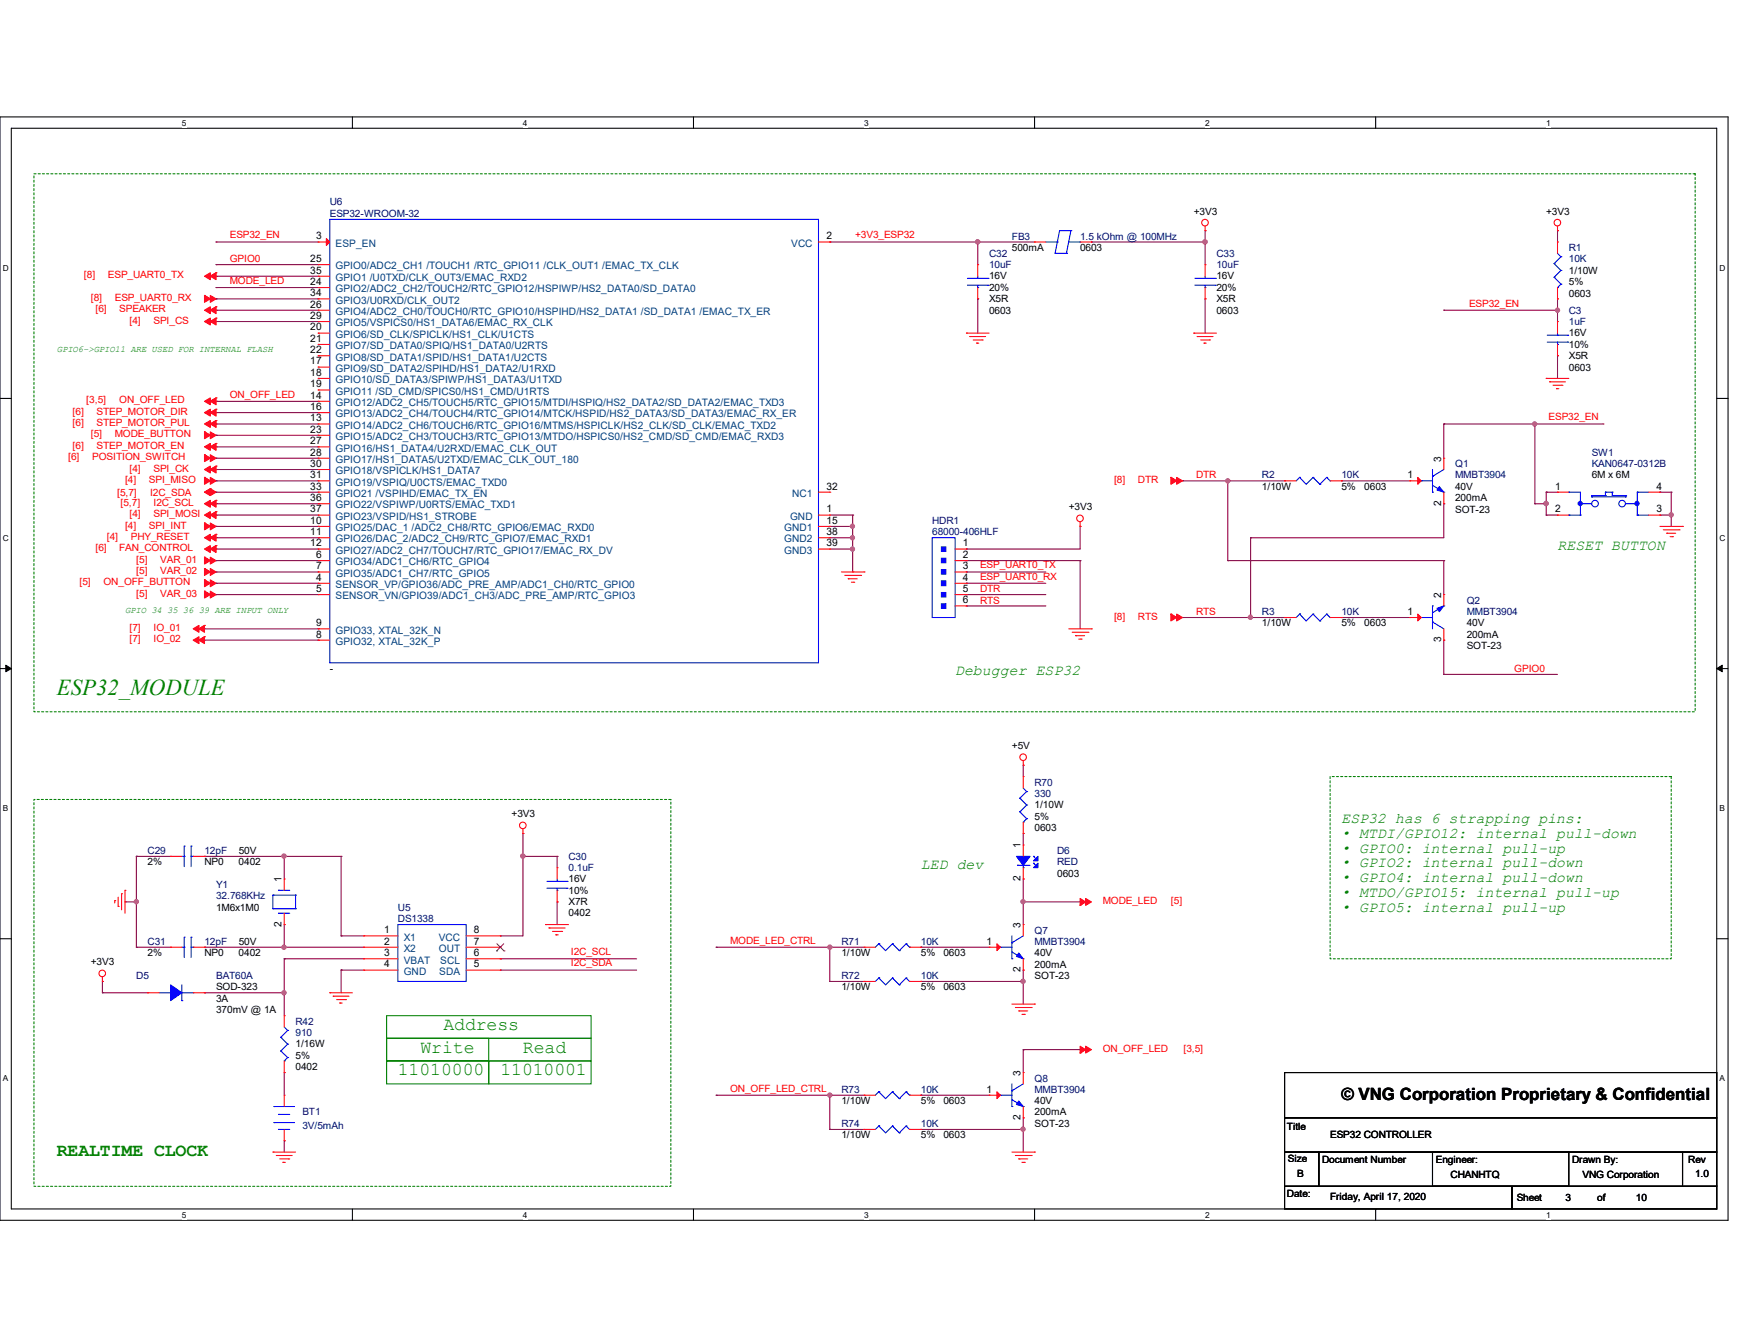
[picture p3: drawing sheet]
<svg xmlns="http://www.w3.org/2000/svg" width="279mm" height="216mm" viewBox="0 0 279 216" stroke-linecap="round" stroke-linejoin="round" font-family="sans-serif">
<path d="M0 18.8h278v177.4h-278zM1.8 20.6h274.3v173.8h-274.3z" fill="none" stroke="#000" stroke-width=".17"/>
<g fill="#fff">
<path d="M29.3 19h.7v1.5h-.7z"/>
<path d="M29.3 194.6h.7v1.4h-.7z"/>
</g>
<path d="M56.7 18.8v1.8M56.7 194.4v1.8" fill="none" stroke="#000" stroke-width=".17"/>
<g fill="#fff">
<path d="M84.1 19h.7v1.5h-.7z"/>
<path d="M84.1 194.6h.7v1.4h-.7z"/>
</g>
<path d="M111.5 18.8v1.8M111.5 194.4v1.8" fill="none" stroke="#000" stroke-width=".17"/>
<g fill="#fff">
<path d="M139 19h.7v1.5h-.7z"/>
<path d="M139 194.6h.7v1.4h-.7z"/>
</g>
<path d="M166.4 18.8v1.8M166.4 194.4v1.8" fill="none" stroke="#000" stroke-width=".17"/>
<g fill="#fff">
<path d="M193.8 19h.8v1.5h-.8z"/>
<path d="M193.8 194.6h.8v1.4h-.8z"/>
</g>
<path d="M221.3 18.8v1.8M221.3 194.4v1.8" fill="none" stroke="#000" stroke-width=".17"/>
<g fill="#fff">
<path d="M248.7 19h.7v1.5h-.7z"/>
<path d="M248.7 194.6h.7v1.4h-.7z"/>
<path d="M.5 42.3h.9v1.5h-.9z"/>
<path d="M276.6 42.3h.9v1.5h-.9z"/>
<path d="M.5 85.8h.9v1.4h-.9z"/>
<path d="M276.6 85.8h.9v1.4h-.9z"/>
</g>
<path d="M0 64.1h1.8M276.1 64.1h1.9" fill="none" stroke="#000" stroke-width=".17"/>
<g fill="#fff">
<path d="M.5 129.2h.8v1.5h-.8z"/>
<path d="M276.6 129.2h.9v1.5h-.9z"/>
</g>
<path d="M0 107.5h1.8M276.1 107.5h1.9" fill="none" stroke="#000" stroke-width=".17"/>
<path d="M.9 106.9l.9 .6-.9 .5zM276.1 107.5l.9-.6v1.1z" fill="#000" stroke="#000" stroke-width=".16"/>
<g fill="#fff">
<path d="M.5 172.6h.8v1.5h-.8z"/>
<path d="M276.6 172.6h.9v1.5h-.9z"/>
</g>
<path d="M0 150.9h1.8M276.1 150.9h1.9M206.6 179.7h69.5v5.5h-69.5zM206.6 172.4h69.5v7.3h-69.5zM206.6 185.2h5.5v5.5h-5.5zM206.6 190.7h36.6v3.7h-36.6zM212.1 185.2h58.5v5.5h-58.5zM230.4 185.2h21.9v5.5h-21.9zM243.2 190.7h32.9v3.7h-32.9zM270.6 185.2h5.5v5.5h-5.5z" fill="none" stroke="#000" stroke-width=".17"/>
<path d="M5.5 27.9h267.2v86.5h-267.2zM5.5 128.5h102.4v62.2h-102.4zM214 124.8h54.8v29.3h-54.8z" fill="none" stroke="#008000" stroke-width=".17" stroke-dasharray=".3 .3"/>
<path d="M62.2 163.3h32.9v3.6h-32.9zM62.2 166.9h32.9v3.7h-32.9zM62.2 170.6h16.4v3.6h-16.4zM62.2 166.9h16.4v3.7h-16.4zM78.6 170.6h16.5v3.6h-16.5z" fill="none" stroke="#008000" stroke-width=".17"/>
<g fill="none" stroke="#800040" stroke-width=".17">
<path d="M34.8 38.9h.1M34.8 38.9h16.4M133.5 38.9h.1M133.5 38.9h32.9M157.3 38.9h.1M157.3 38.9v3.6M175.6 38.9h.1M175.6 38.9h18.2M193.8 37.1h.1M193.8 38.9h.1M193.8 37.1v5.4M250.5 37.1h.1"/>
<path d="M250.5 37.1v1.8M34.8 51.7h.1M34.8 42.5h.1M34.8 46.2h.1M34.8 44.4h.1M34.8 48h.1M34.8 49.9h.1M34.8 49.9h16.4M34.8 51.7h16.4M34.8 42.5h16.4M34.8 46.2h16.4M34.8 44.4h16.4"/>
<path d="M34.8 48h16.4M157.3 48h.1M157.3 48v5.6M193.8 48h.1M193.8 48v5.6M232.2 49.9h.1M232.2 49.9h18.3M250.5 48h.1M250.5 57.2h.1M250.5 49.9h.1M250.5 48v3.7M250.5 57.2v3.6"/>
<path d="M34.8 68.2h.1M34.8 71.8h.1M34.8 75.5h.1M34.8 77.3h.1M34.8 79.1h.1M34.8 73.7h.1M34.8 66.3h.1M34.8 64.5h.1M34.8 70h.1M34.8 77.3h16.4M34.8 68.2h16.4M34.8 79.1h16.4"/>
<path d="M34.8 71.8h16.4M34.8 75.5h16.4M34.8 73.7h16.4M34.8 66.3h16.4M34.8 64.5h16.4M34.8 70h16.4M190.2 77.3h.1M190.2 77.3h16.4M197.5 77.3h.1M197.5 77.3v12.8M215.8 77.3h.1M215.8 77.3h11"/>
<path d="M232.2 68.2h.1M232.2 68.2v5.5M232.2 68.2h25.7M246.9 68.2h.1M246.9 68.2v12.8M248.7 79.1h.1M248.7 79.1h1.8M248.7 79.1v3.7M257.9 68.2h.1M267 79.1h.1M267 79.1h1.8M268.8 79.1h.1"/>
<path d="M268.8 79.1v5.5M34.8 90.1h.1M34.8 91.9h.1M34.8 95.6h.1M34.8 82.8h.1M34.8 81h.1M34.8 84.6h.1M34.8 86.4h.1M34.8 93.8h.1M34.8 88.3h.1M34.8 86.4h16.4M34.8 90.1h16.4"/>
<path d="M34.8 91.9h16.4M34.8 93.8h16.4M34.8 95.6h16.4M34.8 88.3h16.4M34.8 82.8h16.4M34.8 81h16.4M34.8 84.6h16.4M133.5 86.4h3.7M133.5 88.3h3.7M133.5 82.8h3.7M133.5 84.6h3.7M137.2 82.8h.1"/>
<path d="M137.2 84.6h.1M137.2 88.3h.1M137.2 91.9h.1M137.2 86.4h.1M137.2 82.8v9.1M155.4 91.9h.1M155.4 93.8h.1M155.4 95.6h.1M155.4 97.4h.1M155.4 88.3h.1M155.4 90.1h.1M155.4 90.1h18.3"/>
<path d="M155.4 91.9h12.8M155.4 93.8h12.8M155.4 95.6h12.8M155.4 97.4h12.8M173.7 84.6h.1M173.7 90.1h.1M173.7 84.6v3.7h-18.3M173.7 90.1v11M190.2 99.3h.1M190.2 99.3h16.4M197.5 90.1h.1M197.5 90.1h34.7"/>
<path d="M201.2 86.4h.1M201.2 99.3h.1M201.2 86.4v12.9M215.8 99.3h.1M215.8 99.3h11M232.2 81h.1M232.2 90.1h.1M232.2 81v5.4h-31M232.2 90.1v5.5M246.9 81h.1M246.9 81h1.8M248.7 82.8h.1"/>
<path d="M248.7 81h.1M248.7 82.8h1.8M267 82.8h.1M267 82.8h1.8M268.8 82.8h.1M32.9 101.1h18.3M32.9 102.9h18.3M51.2 101.1h.1M51.2 102.9h.1M232.2 102.9h.1M232.2 108.4h.1M232.2 102.9v5.5"/>
<path d="M232.2 108.4h18.3M21.9 137.7h.1M21.9 137.7h5.5M21.9 137.7v14.6M32.9 137.7h.1M32.9 137.7h22M45.7 137.7h.1M45.7 137.7v3.6M54.9 137.7h.1M54.9 137.7v12.8M84.1 137.7h.1M84.1 134h.1"/>
<path d="M84.1 137.7h5.5M84.1 134v16.5h-3.6M89.6 137.7h.1M89.6 137.7v1.8M164.6 134h.1M164.6 123h.1M164.6 123v1.8M164.6 134v1.8M16.5 157.8h.1M16.5 159.6h.1M16.5 159.6h7.2M16.5 157.8v1.8"/>
<path d="M20.1 145h.1M20.1 145h1.8M21.9 152.3h.1M21.9 145h.1M21.9 152.3h5.5M32.9 159.6h.1M32.9 152.3h.1M32.9 159.6h12.8M32.9 152.3h25.6M45.7 154.1h.1M45.7 159.6h.1M45.7 148.6h.1"/>
<path d="M45.7 152.3h.1M45.7 148.6v3.7M45.7 154.1v9.2M45.7 154.1h12.8M54.9 156h.1M54.9 150.5h.1M54.9 156v3.6M54.9 156h3.6M54.9 150.5h3.6M80.5 154.1h.1M80.5 156h.1M80.5 150.5h.1"/>
<path d="M80.5 154.1h21.9M80.5 156h21.9M89.6 145h.1M89.6 145v3.6M115.2 152.3h.1M115.2 152.3h23.8M133.5 152.3h.1M133.5 157.8h.1M133.5 157.8h5.5M133.5 152.3v5.5M148.1 152.3h.1M148.1 157.8h.1"/>
<path d="M148.1 152.3h11M148.1 157.8h16.5M164.6 157.8h.1M164.6 156h.1M164.6 145h.1M164.6 141.3h.1M164.6 145h9.1M164.6 141.3v7.3M164.6 156v5.4M45.7 172.4h.1M45.7 172.4v3.7M115.2 176.1h.1"/>
<path d="M115.2 176.1h23.8M133.5 176.1h.1M133.5 176.1v5.5M148.1 176.1h.1M148.1 176.1h11M164.6 179.7h.1M164.6 168.7h.1M164.6 168.7v3.7M164.6 179.7v5.5M164.6 168.7h9.1M45.7 183.4h.1M45.7 183.4v1.8"/>
<path d="M133.5 181.6h.1M133.5 181.6h5.5M148.1 181.6h.1M148.1 181.6h16.5M164.6 181.6h.1"/>
</g>
<g fill="#f0f" stroke="#f0f" stroke-width=".17">
<circle cx="250.5" cy="49.9" r=".34"/>
<circle cx="246.8" cy="68.2" r=".34"/>
<circle cx="201.1" cy="99.2" r=".34"/>
<circle cx="197.5" cy="77.3" r=".34"/>
<circle cx="248.7" cy="80.9" r=".35"/>
<circle cx="268.8" cy="82.8" r=".34"/>
<circle cx="45.7" cy="159.6" r=".34"/>
<circle cx="45.7" cy="137.6" r=".34"/>
<circle cx="45.7" cy="152.3" r=".34"/>
<circle cx="21.9" cy="144.9" r=".34"/>
<circle cx="84.1" cy="137.6" r=".35"/>
<circle cx="157.3" cy="38.9" r=".35"/>
<circle cx="193.8" cy="38.9" r=".35"/>
<circle cx="137.1" cy="86.4" r=".34"/>
<circle cx="137.1" cy="88.3" r=".34"/>
<circle cx="137.1" cy="84.6" r=".34"/>
<circle cx="164.5" cy="157.8" r=".34"/>
<circle cx="133.5" cy="152.3" r=".34"/>
<circle cx="164.5" cy="144.9" r=".34"/>
<circle cx="164.5" cy="181.5" r=".34"/>
<circle cx="133.5" cy="176" r=".34"/>
</g>
<g fill="none" stroke="#f00" stroke-width=".17">
<path d="M51.2 38.9h.1M51.2 38.9h1.8M131.7 38.9h1.8M133.5 38.9h.1M166.4 38.9h.1M166.4 38.9h1.8M173.7 38.9h1.9M175.6 38.9h.1M193.8 37.1h.1M193.8 36.4v.7M250.5 37.1h.1M250.5 38.9h.1"/>
<path d="M250.5 36.4v.7M250.5 38.9v1.8M32.9 47.5h.1M32.9 47.5l.9 .5M34.8 51.1h.1M34.8 43.9h.1M34.8 49.3h.1M34.8 51.1l-1 .6M34.8 43.9l-1 .5M34.8 49.3l-1 .6M51.2 46.2h.1M51.2 42.5h.1"/>
<path d="M51.2 49.9h.1M51.2 59h.1M51.2 53.6h.1M51.2 55.4h.1M51.2 57.2h.1M51.2 51.7h.1M51.2 48h.1M51.2 44.4h.1M51.2 53.6h1.8M51.2 46.2h1.8M51.2 42.5h1.8M51.2 49.9h1.8"/>
<path d="M51.2 59h1.8M51.2 55.4h1.8M51.2 57.2h1.8M51.2 51.7h1.8M51.2 48h1.8M51.2 44.4h1.8M155.4 53.6h.1M155.4 53.6h3.7M156 54.1h.1M156 54.1h2.5M156.5 54.7h1.5M157.1 55.2h.1"/>
<path d="M157.1 55.2h.3M157.3 42.5h.1M157.3 48h.1M157.3 42.5v1.9M157.3 46.2v1.8M158 54.7h.1M192 53.6h.1M192 53.6h3.7M192.6 54.1h.1M192.6 54.1h2.5M193.1 54.7h1.5M193.7 55.2h.1"/>
<path d="M193.7 55.2h.3M193.8 42.5h.1M193.8 48h.1M193.8 42.5v1.9M193.8 46.2v1.8M194.6 54.7h.1M250.5 51.7h.1M250.5 57.2h.1M250.5 48h.1M250.5 46.2v1.8M250.5 51.7v1.9M250.5 55.4v1.8"/>
<path d="M32.9 76.8h.1M32.9 73.1h.1M32.9 69.4h.1M32.9 76.8l.9 .5M32.9 73.1l.9 .6M32.9 69.4l.9 .6M33.8 78.6h.1M33.8 78.6l-.9 .5M34.8 67.6h.1M34.8 71.3h.1M34.8 74.9h.1M34.8 65.8h.1"/>
<path d="M34.8 64h.1M34.8 67.6l-1 .6M34.8 71.3l-1 .5M34.8 74.9l-1 .6M34.8 65.8l-1 .5M34.8 64l-1 .5M51.2 68.2h.1M51.2 64.5h.1M51.2 66.3h.1M51.2 70h.1M51.2 71.8h.1M51.2 73.7h.1"/>
<path d="M51.2 60.8h.1M51.2 62.7h.1M51.2 75.5h.1M51.2 77.3h.1M51.2 79.1h.1M51.2 60.8h1.8M51.2 77.3h1.8M51.2 79.1h1.8M51.2 68.2h1.8M51.2 64.5h1.8M51.2 66.3h1.8M51.2 70h1.8"/>
<path d="M51.2 71.8h1.8M51.2 73.7h1.8M51.2 62.7h1.8M51.2 75.5h1.8M131.7 79.1h1.8M133.5 79.1h.1M188.3 76.8h.1M188.3 76.8l1 .5M206.6 77.3h.1M206.6 77.3h1.9M214 77.3h1.8M215.8 77.3h.1"/>
<path d="M226.8 77.3h.1M226.8 77.3h1.8M232.2 73.7h.1M232.2 73.7v1.8M232.2 79.1v1.9M248.7 60.8h.1M248.7 60.8h3.6M249.3 61.4h.1M249.3 61.4h2.5M249.8 61.9h1.4M250.4 62.5h.1M250.4 62.5h.3"/>
<path d="M250.5 79.1h.1M250.5 79.1h1.8M251.2 61.9h.1M265.2 79.1h1.8M267 79.1h.1M32.9 89.6h.1M32.9 91.4h.1M32.9 95h.1M32.9 84.1h.1M32.9 93.2h.1M32.9 89.6l.9 .5M32.9 91.4l.9 .5"/>
<path d="M32.9 95l.9 .6M32.9 84.1l.9 .5M32.9 93.2l.9 .6M34.8 82.3h.1M34.8 80.4h.1M34.8 85.9h.1M34.8 87.7h.1M34.8 82.3l-1 .5M34.8 80.4l-1 .6M34.8 85.9l-1 .5M34.8 87.7l-1 .6M51.2 93.8h.1"/>
<path d="M51.2 95.6h.1M51.2 90.1h.1M51.2 91.9h.1M51.2 84.6h.1M51.2 86.4h.1M51.2 88.3h.1M51.2 82.8h.1M51.2 81h.1M51.2 84.6h1.8M51.2 91.9h1.8M51.2 82.8h1.8M51.2 93.8h1.8"/>
<path d="M51.2 95.6h1.8M51.2 90.1h1.8M51.2 86.4h1.8M51.2 88.3h1.8M51.2 81h1.8M131.7 84.6h1.8M131.7 82.8h1.8M131.7 86.4h1.8M131.7 88.3h1.8M133.5 84.6h.1M133.5 82.8h.1M133.5 86.4h.1"/>
<path d="M133.5 88.3h.1M135.3 91.9h3.7M135.9 92.5h2.5M136.4 93h.1M136.4 93h1.5M136.9 93.6h.4M137.3 93.6h.1M138.4 92.5h.1M139 91.9h.1M153.6 91.9h1.8M153.6 93.8h1.8M153.6 95.6h1.8"/>
<path d="M153.6 90.1h1.8M153.6 88.3h1.8M153.6 97.4h1.8M155.4 88.3h.1M155.4 91.9h.1M155.4 90.1h.1M155.4 93.8h.1M155.4 95.6h.1M155.4 97.4h.1M173.7 84.6h.1M173.7 83.9v.7M188.3 98.7h.1"/>
<path d="M188.3 98.7l1 .6M206.6 99.3h.1M206.6 99.3h1.9M214 99.3h1.8M215.8 99.3h.1M226.8 99.3h.1M226.8 99.3h1.8M232.2 95.6h.1M232.2 81h.1M232.2 95.6v1.8M250.5 82.8h.1M250.5 82.8h1.8"/>
<path d="M265.2 82.8h1.8M267 82.8h.1M267 84.6h3.6M267.5 85.2h2.6M268.1 85.7h.1M268.1 85.7h1.4M268.6 86.3h.4M269 86.3h.1M270.1 85.2h.1M270.6 84.6h.1M32.9 100.5h.1M32.9 102.4h.1"/>
<path d="M32.9 100.5l-.9 .6M32.9 102.4l-.9 .5M51.2 101.1h.1M51.2 102.9h.1M51.2 101.1h1.8M51.2 102.9h1.8M171.9 101.1h3.7M172.5 101.6h2.5M173 102.2h.1M173 102.2h1.5M173.5 102.7h.4M173.9 102.7h.1"/>
<path d="M175 101.6h.1M175.6 101.1h.1M232.2 102.9h.1M232.2 101.1v1.8M27.4 137.7h.1M27.4 137.7h1.9M31.1 137.7h1.8M32.9 137.7h.1M84.1 134h.1M84.1 133.3v.7M89.6 139.5h.1M89.6 139.5v1.8"/>
<path d="M164.6 123h.1M164.6 124.8h.1M164.6 134h.1M164.6 135.8h.1M164.6 122.3v.7M164.6 124.8v1.9M164.6 132.2v1.8M164.6 135.8v1.9M164.6 139.5v1.8M16.5 157.8h.1M16.5 157.1v.7M18.5 144.8h.1"/>
<path d="M18.5 144.8v.4M19 145.7h.1M19 144.2v1.5M19.6 143.7h.1M19.6 143.7v2.6M20.1 143.1h.1M20.1 143.1v3.7M23.7 159.6h.1M23.7 159.6h1.9M27.4 152.3h.1M27.4 152.3h1.9M31.1 159.6h1.8"/>
<path d="M31.1 152.3h1.8M32.9 159.6h.1M32.9 152.3h.1M45.7 141.3h.1M45.7 148.6h.1M45.7 141.3v1.8M45.7 146.8v1.8M53 159.6h.1M53 159.6h3.7M58.5 150.5h.1M58.5 152.3h.1M58.5 154.1h.1"/>
<path d="M58.5 156h.1M58.5 152.3h5.5M58.5 150.5h5.5M58.5 154.1h5.5M58.5 156h5.5M75 152.3h5.5M75 150.5h5.5M75 154.1h5.5M75 156h5.5M80.5 156h.1M80.5 154.1h.1M80.5 152.3h.1"/>
<path d="M80.5 150.5h.1M87.8 148.6h.1M87.8 148.6h3.6M88.3 149.2h.1M88.3 149.2h2.6M88.9 149.7h1.4M89.4 150.3h.1M89.4 150.3h.4M89.6 145h.1M89.6 143.1v1.9M90.3 149.7h.1M139 157.8h.1"/>
<path d="M139 152.3h.1M139 157.8h1.8M139 152.3h1.8M146.3 157.8h1.8M146.3 152.3h1.8M148.1 157.8h.1M148.1 152.3h.1M159.1 152.3h.1M159.1 152.3h1.8M164.6 141.3h.1M164.6 156h.1M164.6 148.6h.1"/>
<path d="M164.6 148.6v1.9M164.6 154.1v1.9M173.7 145.5h.1M174.6 145l-.9 .5M45.7 176.1h.1M45.7 163.3h.1M45.7 172.4h.1M45.7 163.3v1.8M45.7 170.6v1.8M45.7 176.1v1.8M53.6 160.1h.1M53.6 160.1h2.5"/>
<path d="M54.1 160.7h1.5M54.7 161.2h.1M54.7 161.2h.3M55.6 160.7h.1M139 176.1h.1M139 176.1h1.8M146.3 176.1h1.8M148.1 176.1h.1M159.1 176.1h.1M159.1 176.1h1.8M162.8 161.4h3.6M163.3 162h2.6"/>
<path d="M163.9 162.5h.1M163.9 162.5h1.4M164.4 163.1h.4M164.6 179.7h.1M164.6 172.4h.1M164.6 172.4v1.8M164.6 177.9v1.8M164.8 163.1h.1M165.9 162h.1M166.4 161.4h.1M173.7 169.3h.1M174.6 168.7l-.9 .6"/>
<path d="M43.9 185.2h.1M43.9 185.2h3.6M44.4 185.8h.1M44.4 185.8h2.6M45 186.3h1.4M45.5 186.9h.1M45.5 186.9h.4M45.7 183.4h.1M45.7 181.6v1.8M46.4 186.3h.1M139 181.6h.1M139 181.6h1.8"/>
<path d="M146.3 181.6h1.8M148.1 181.6h.1M162.8 185.2h3.6M163.3 185.8h2.6M163.9 186.3h.1M163.9 186.3h1.4M164.4 186.9h.4M164.8 186.9h.1M165.9 185.8h.1M166.4 185.2h.1"/>
<circle cx="193.8" cy="35.8" r=".53"/>
<circle cx="250.5" cy="35.8" r=".53"/>
<circle cx="173.7" cy="83.3" r=".53"/>
<circle cx="84.1" cy="132.7" r=".53"/>
<circle cx="164.6" cy="121.7" r=".53"/>
<circle cx="16.4" cy="156.5" r=".53"/>
</g>
<g fill="#f00" stroke="#f00" stroke-width=".17">
<path d="M228 98.7l.6 .6-.6 .5z"/>
<path d="M228 76.8l.6 .5-.6 .6z"/>
<path d="M160.4 151.7l.5 .6-.5 .5z"/>
<path d="M52.5 38.4l.5 .5-.5 .6z"/>
<path d="M160.4 175.5l.5 .6-.5 .5z"/>
<path d="M33.8 89.6l1 .5-1 .6z" fill-rule="evenodd"/>
<path d="M32.9 89.6l.9 .5-.9 .6z" fill-rule="evenodd"/>
<path d="M33.8 91.4l1 .5-1 .6z" fill-rule="evenodd"/>
<path d="M32.9 91.4l.9 .5-.9 .6z" fill-rule="evenodd"/>
<path d="M33.8 95l1 .6-1 .5z" fill-rule="evenodd"/>
<path d="M32.9 95l.9 .6-.9 .5z" fill-rule="evenodd"/>
<path d="M32.9 68.2l.9-.6v1.1z" fill-rule="evenodd"/>
<path d="M33.8 68.2l1-.6v1.1z" fill-rule="evenodd"/>
<path d="M32.9 71.8l.9-.5v1.1z" fill-rule="evenodd"/>
<path d="M33.8 71.8l1-.5v1.1z" fill-rule="evenodd"/>
<path d="M32.9 51.7l.9-.6v1.1z" fill-rule="evenodd"/>
<path d="M33.8 51.7l1-.6v1.1z" fill-rule="evenodd"/>
<path d="M32.9 75.5l.9-.6v1.1z" fill-rule="evenodd"/>
<path d="M33.8 75.5l1-.6v1.1z" fill-rule="evenodd"/>
<path d="M32.9 82.8l.9-.5v1.1z" fill-rule="evenodd"/>
<path d="M33.8 82.8l1-.5v1.1z" fill-rule="evenodd"/>
<path d="M33.8 76.8l1 .5-1 .6z" fill-rule="evenodd"/>
<path d="M32.9 76.8l.9 .5-.9 .6z" fill-rule="evenodd"/>
<path d="M33.8 78.6l1 .5-1 .6z" fill-rule="evenodd"/>
<path d="M32.9 79.1l.9-.5v1.1z" fill-rule="evenodd"/>
<path d="M32.9 81l.9-.6v1.1z" fill-rule="evenodd"/>
<path d="M33.8 81l1-.6v1.1z" fill-rule="evenodd"/>
<path d="M33.8 84.1l1 .5-1 .6z" fill-rule="evenodd"/>
<path d="M32.9 84.1l.9 .5-.9 .6z" fill-rule="evenodd"/>
<path d="M32.9 86.4l.9-.5v1.1z" fill-rule="evenodd"/>
<path d="M33.8 86.4l1-.5v1.1z" fill-rule="evenodd"/>
<path d="M32.9 44.4l.9-.5v1.1z" fill-rule="evenodd"/>
<path d="M33.8 44.4l1-.5v1.1z" fill-rule="evenodd"/>
<path d="M33.8 47.5l1 .5-1 .6z" fill-rule="evenodd"/>
<path d="M32.9 47.5l.9 .5-.9 .6z" fill-rule="evenodd"/>
<path d="M33.8 93.2l1 .6-1 .5z" fill-rule="evenodd"/>
<path d="M32.9 93.2l.9 .6-.9 .5z" fill-rule="evenodd"/>
<path d="M33.8 73.1l1 .6-1 .5z" fill-rule="evenodd"/>
<path d="M32.9 73.1l.9 .6-.9 .5z" fill-rule="evenodd"/>
<path d="M32.9 88.3l.9-.6v1.1z" fill-rule="evenodd"/>
<path d="M33.8 88.3l1-.6v1.1z" fill-rule="evenodd"/>
<path d="M32.9 66.3l.9-.5v1.1z" fill-rule="evenodd"/>
<path d="M33.8 66.3l1-.5v1.1z" fill-rule="evenodd"/>
<path d="M189.3 76.8l.9 .5-.9 .6z" fill-rule="evenodd"/>
<path d="M188.3 76.8l1 .5-1 .6z" fill-rule="evenodd"/>
<path d="M189.3 98.7l.9 .6-.9 .5z" fill-rule="evenodd"/>
<path d="M188.3 98.7l1 .6-1 .5z" fill-rule="evenodd"/>
<path d="M174.6 144.4l1 .6-1 .5z" fill-rule="evenodd"/>
<path d="M173.7 144.4l.9 .6-.9 .5z" fill-rule="evenodd"/>
<path d="M174.6 168.2l1 .5-1 .6z" fill-rule="evenodd"/>
<path d="M173.7 168.2l.9 .5-.9 .6z" fill-rule="evenodd"/>
<path d="M32.9 49.9l.9-.6v1.1z" fill-rule="evenodd"/>
<path d="M33.8 49.9l1-.6v1.1z" fill-rule="evenodd"/>
<path d="M32.9 64.5l.9-.5v1.1z" fill-rule="evenodd"/>
<path d="M33.8 64.5l1-.5v1.1z" fill-rule="evenodd"/>
<path d="M33.8 69.4l1 .6-1 .5z" fill-rule="evenodd"/>
<path d="M32.9 69.4l.9 .6-.9 .5z" fill-rule="evenodd"/>
<path d="M31.1 101.1l.9-.6v1.1z" fill-rule="evenodd"/>
<path d="M32 101.1l.9-.6v1.1z" fill-rule="evenodd"/>
<path d="M31.1 102.9l.9-.5v1.1z" fill-rule="evenodd"/>
<path d="M32 102.9l.9-.5v1.1z" fill-rule="evenodd"/>
</g>
<g fill="none" stroke="#00f" stroke-width=".17">
<path d="M53 35.3h78.7v71.3h-78.7zM168.2 38.9h1.9M170.1 38.9h.1M171.9 38.9h1.8M172.3 37.1h.1M172.3 37.1h-1.9l-.7 3.6M172.3 37.1l-.8 3.6M173.7 38.9h.1M155.6 45.8h3.3M155.6 44.7h3.3M157.3 44.7h.1M157.3 46.2h.1"/>
<path d="M157.3 44.4v.3M157.3 45.8v.4M158.9 45.8h.1M158.9 44.7h.1M169.7 40.7h.1M169.7 40.7h1.8M171.5 40.7h.1M192.2 45.8h3.3M192.2 44.7h3.3M193.8 44.7h.1M193.8 46.2h.1M193.8 44.4v.3"/>
<path d="M193.8 45.8v.4M195.5 45.8h.1M195.5 44.7h.1M248.9 55h3.3M248.9 53.9h3.3M250 42.4h.1M250 44.6h.1M250 42.4l1.1 1.1M250 44.6l1.1 1.1M250.5 53.9h.1M250.5 55.4h.1M250.5 46.2h.1"/>
<path d="M250.5 53.6v.3M250.5 55v.4M250.5 40.7l.6 .6M251.1 41.3h.1M251.1 43.5h.1M251.1 45.7h.1M251.1 43.5l-1.1 1.1M251.1 41.3l-1.1 1.1M251.1 45.7l-.6 .5M252.2 55h.1M252.2 53.9h.1M209 76.8h.1"/>
<path d="M209 76.8l-.5 .5M209 76.8l1.1 1.1 1.1-1.1M211.2 76.8h.1M211.2 76.8l1.1 1.1M212.3 77.9h.1M213.4 76.8h.1M213.4 76.8l-1.1 1.1M213.4 76.8l.6 .5M214 77.3h.1M228.6 77.3h.1M228.6 77.3h1.8M230.4 76.6h.1"/>
<path d="M230.4 79.1h.1M230.4 75.5v3.6M230.4 78l1.8 1.1M232.2 79.1h.1M232.2 75.5l-1.8 1.1M252.3 79.1h.1M252.3 79.1h1.9v3.7M256 79.7h.1M256 79.9h.1M256 79.9h5.5M256 79.7h2.2M256 79.7v.2"/>
<path d="M258.2 79.1h.1M258.2 79.7h.1M258.2 79.1h1.1M258.2 79.1v.6M259.3 79.7h.1M259.3 79.1h.1M259.3 79.7h2.2M259.3 79.1v.6M261.5 79.9h.1M261.5 79.7h.1M261.5 79.7v.2M263.4 79.1h.1"/>
<path d="M263.4 79.1h1.8M263.4 79.1v3.7M149.9 86.4h3.7v12.9h-3.7zM209 98.7h.1M209 98.7l-.5 .6M209 98.7l1.1 1.1 1.1-1.1M211.2 98.7h.1M211.2 98.7l1.1 1.1M212.3 99.8h.1M213.4 98.7h.1M213.4 98.7l-1.1 1.1M213.4 98.7l.6 .6"/>
<path d="M214 99.3h.1M228.6 99.3h.1M228.6 99.3h1.8M230.4 100h.1M230.4 97.4h.1M230.4 100l1.8 1.1M230.4 97.4v3.7M232.2 97.4h.1M232.2 97.4l-1.8 1.1M252.3 82.8h.1M252.3 82.8h1.9M254.2 81h.1"/>
<path d="M254.2 82.8h.1M254.2 81h1.8M261.5 81h1.9M263.4 81h.1M263.4 82.8h.1M263.4 82.8h1.8M29.3 137.7h.3M29.6 137.7h.1M29.6 136h.1M29.6 136v3.3M30.7 136h.1M30.7 137.7h.4"/>
<path d="M30.7 136v3.3M31.1 137.7h.1M163.7 139.1h.1M163.7 139.1h2M164 128.3h.1M164 130.5h.1M164 128.3l1.1 1.1M164 130.5l1.1 1.1M164.6 132.2h.1M164.6 139.5h.1M164.6 126.7l.5 .6M164.6 139.1v.4"/>
<path d="M165.1 127.3h.1M165.1 129.4h.1M165.1 131.6h.1M165.1 127.3l-1.1 1M165.1 129.4l-1.1 1.1M165.1 131.6l-.5 .6M166.2 137.7h.1M166.2 138.8h.1M166.2 137.7l.4 .3M166.2 138.8l.4 .3M25.6 159.6h1.8M27.4 159.6h.1"/>
<path d="M29.3 158.3v2.6M29.3 159.6h1.8M29.3 152.3h.3M29.6 152.3h.1M29.6 150.7h.1M29.6 150.7v3.2M30.7 150.7h.1M30.7 152.3h.4M30.7 150.7v3.2M31.1 159.6h.1M31.1 152.3h.1M43.9 143.9h.1"/>
<path d="M43.9 146.1h.1M43.9 143.9h3.6M43.9 143.9v2.2M43.9 146.1h3.6M44.8 143.1h.1M44.8 146.8h.1M44.8 143.1h1.8M44.8 146.8h1.8M47.5 146.1h.1M47.5 143.9h.1M47.5 143.9v2.2M64 148.6h11v9.2h-11z"/>
<path d="M88 142.8h3.2M88 141.7h3.2M89.6 141.7h.1M89.6 143.1h.1M89.6 141.3v.4M89.6 142.8v.3M91.2 142.8h.1M91.2 141.7h.1M141.4 157.2h.1M141.4 151.7h.1M141.4 157.2l-.6 .6M141.4 157.2l1.1 1.1 1.1-1.1"/>
<path d="M141.4 151.7l-.6 .6M141.4 151.7l1.1 1.1 1.1-1.1M143.6 157.2h.1M143.6 151.7h.1M143.6 157.2l1.1 1.1M143.6 151.7l1.1 1.1M144.7 158.3h.1M144.7 152.8h.1M145.8 157.2h.1M145.8 151.7h.1M145.8 157.2l-1.1 1.1M145.8 157.2l.5 .6"/>
<path d="M145.8 151.7l-1.1 1.1M145.8 151.7l.5 .6M146.3 157.8h.1M146.3 152.3h.1M160.9 152.3h.1M160.9 152.3h1.9M162.8 151.6h.1M162.8 154.1h.1M162.8 153l1.8 1.1M162.8 150.5v3.6M164.6 154.1h.1M164.6 150.5l-1.8 1.1"/>
<path d="M29.3 160.9h.1M44.1 177.9h.1M44.1 177.9h3.3M44.8 179.2h.1M44.8 179.2h1.8M45.2 166.8h.1M45.2 169h.1M45.2 166.8l1.1 1.1M45.2 169l1.1 1M45.7 170.6h.1M45.7 165.1l.6 .6M46.3 165.7h.1"/>
<path d="M46.3 167.9h.1M46.3 170h.1M46.3 165.7l-1.1 1.1M46.3 167.9l-1.1 1.1M46.3 170l-.6 .6M141.4 175.5h.1M141.4 175.5l-.6 .6M141.4 175.5l1.1 1.1 1.1-1.1M143.6 175.5h.1M143.6 175.5l1.1 1.1M144.7 176.6h.1M145.8 175.5h.1"/>
<path d="M145.8 175.5l-1.1 1.1M145.8 175.5l.5 .6M146.3 176.1h.1M160.9 176.1h.1M160.9 176.1h1.9M162.8 175.3h.1M162.8 177.9h.1M162.8 174.2v3.7M162.8 176.8l1.8 1.1M164.6 177.9h.1M164.6 174.2l-1.8 1.1M44.1 180.5h.1"/>
<path d="M44.1 180.5h3.3M44.8 181.6h.1M44.8 181.6h1.8M141.4 181h.1M141.4 181l-.6 .6M141.4 181l1.1 1.1 1.1-1.1M143.6 181h.1M143.6 181l1.1 1.1M144.7 182.1h.1M145.8 181h.1M145.8 181l-1.1 1.1M145.8 181l.5 .6"/>
<path d="M146.3 181.6h.1"/>
<circle cx="256.6" cy="81" r=".53"/>
<circle cx="260.9" cy="81" r=".53"/>
</g>
<g fill="#00f" stroke="#00f" stroke-width=".17">
<path d="M231.1 97.8l1.1-.4-.7 .9z"/>
<path d="M231.5 78.2l.7 .9-1.1-.3z"/>
<path d="M167 137.7v.7h-.8z"/>
<path d="M167 138.8v.7h-.8z"/>
<path d="M163.9 153.2l.7 .9-1.1-.3z"/>
<path d="M163.9 177l.7 .9-1.1-.4z"/>
<path d="M27.4 158.3l1.9 1.3-1.9 1.3z" fill-rule="evenodd"/>
<path d="M163.5 137.7h2.2l-1.1 1.4z" fill-rule="evenodd"/>
<path d="M151.4 93.4h.7v.7h-.7z" fill-rule="evenodd"/>
<path d="M151.4 87.9h.7v.7h-.7z" fill-rule="evenodd"/>
<path d="M151.4 89.7h.7v.8h-.7z" fill-rule="evenodd"/>
<path d="M151.4 91.6h.7v.7h-.7z" fill-rule="evenodd"/>
<path d="M151.4 95.2h.7v.8h-.7z" fill-rule="evenodd"/>
<path d="M151.4 97.1h.7v.7h-.7z" fill-rule="evenodd"/>
<circle cx="263.3" cy="80.9" r=".34"/>
<circle cx="254.2" cy="80.9" r=".34"/>
</g>
<path d="M79.9 152.9h.1M79.9 151.7l1.2 1.2M81 151.7l-1.1 1.2M81.1 152.9h.1" fill="none" stroke="#804000" stroke-width=".16"/>
<text font-size="3.6" fill="#008000" x="9.1" y="111.7">ESP32_MODULE</text>
<g font-size="2.9" fill="#008000">
<text x="71.3" y="165.6">Address</text>
<text x="64" y="172.9">11010000</text>
<text x="67.6" y="169.2">Write</text>
<text x="80.5" y="172.9">11010001</text>
<text x="84.1" y="169.2">Read</text>
<text x="9.1" y="185.8">REALTIME CLOCK</text>
</g>
<text font-size="2.7" x="215.8" y="176.8">© VNG Corporation Proprietary &amp; Confidential</text>
<g font-size="2.4" fill="#008000">
<text x="250.5" y="88.4">RESET BUTTON</text>
<text x="153.6" y="108.5">Debugger ESP32</text>
<text x="215.8" y="132.3">ESP32 has 6 strapping pins:</text>
<text x="215.8" y="134.7">• MTDI/GPIO12: internal pull-down</text>
<text x="215.8" y="137.1">• GPIO0: internal pull-up</text>
<text x="148.1" y="139.7">LED dev</text>
<text x="215.8" y="139.4">• GPIO2: internal pull-down</text>
<text x="215.8" y="141.8">• GPIO4: internal pull-down</text>
<text x="215.8" y="144.2">• MTDO/GPIO15: internal pull-up</text>
<text x="215.8" y="146.6">• GPIO5: internal pull-up</text>
</g>
<g font-size="1.7">
<text x="50.8" y="38.5">3</text>
<text x="132.9" y="38.5">2</text>
<text x="49.9" y="45.8">24</text>
<text x="49.9" y="42.1">25</text>
<text x="49.9" y="47.6">34</text>
<text x="49.9" y="44">35</text>
<text x="49.9" y="49.4">26</text>
<text x="49.9" y="53.1">20</text>
<text x="49.9" y="51.3">29</text>
<text x="49.9" y="58.6">17</text>
<text x="49.9" y="54.9">21</text>
<text x="49.9" y="56.8">22</text>
<text x="49.9" y="64.1">14</text>
<text x="49.9" y="65.9">16</text>
<text x="49.9" y="60.4">18</text>
<text x="49.9" y="62.3">19</text>
<text x="49.9" y="67.7">13</text>
<text x="49.9" y="69.6">23</text>
<text x="49.9" y="71.4">27</text>
<text x="49.9" y="73.2">28</text>
<text x="49.9" y="75.1">30</text>
<text x="49.9" y="76.9">31</text>
<text x="226.4" y="76.9">1</text>
<text x="231.8" y="74.2" transform="rotate(-90 231.8 74.2)">3</text>
<text x="49.9" y="82.4">37</text>
<text x="49.9" y="80.6">36</text>
<text x="49.9" y="78.7">33</text>
<text x="132.9" y="82.4">1</text>
<text x="132.9" y="78.7">32</text>
<text x="231.8" y="81.3" transform="rotate(-90 231.8 81.3)">2</text>
<text x="250.1" y="78.7">1</text>
<text x="250.1" y="82.4">2</text>
<text x="266.4" y="78.7">4</text>
<text x="266.4" y="82.4">3</text>
<text x="49.9" y="84.2">10</text>
<text x="49.9" y="86">11</text>
<text x="49.9" y="87.8">12</text>
<text x="50.8" y="89.7">6</text>
<text x="132.9" y="84.2">15</text>
<text x="132.9" y="86">38</text>
<text x="132.9" y="87.8">39</text>
<text x="154.9" y="87.8">1</text>
<text x="154.9" y="89.7">2</text>
<text x="50.8" y="93.3">4</text>
<text x="50.8" y="95.2">5</text>
<text x="50.8" y="91.5">7</text>
<text x="154.9" y="91.5">3</text>
<text x="154.9" y="93.3">4</text>
<text x="154.9" y="95.2">5</text>
<text x="50.8" y="100.7">9</text>
<text x="154.9" y="97">6</text>
<text x="226.4" y="98.8">1</text>
<text x="231.8" y="96.1" transform="rotate(-90 231.8 96.1)">2</text>
<text x="50.8" y="102.5">8</text>
<text x="231.8" y="103.2" transform="rotate(-90 231.8 103.2)">3</text>
<text x="164.2" y="136.4" transform="rotate(-90 164.2 136.4)">1</text>
<text x="45.3" y="141.9" transform="rotate(-90 45.3 141.9)">1</text>
<text x="164.2" y="141.6" transform="rotate(-90 164.2 141.6)">2</text>
<text x="45.3" y="149" transform="rotate(-90 45.3 149)">2</text>
<text x="164.2" y="149.2" transform="rotate(-90 164.2 149.2)">3</text>
<text x="61.8" y="150">1</text>
<text x="61.8" y="151.8">2</text>
<text x="61.8" y="153.7">3</text>
<text x="61.8" y="155.5">4</text>
<text x="76.2" y="155.5">5</text>
<text x="76.2" y="153.7">6</text>
<text x="76.2" y="151.8">7</text>
<text x="76.2" y="150">8</text>
<text x="158.7" y="151.8">1</text>
<text x="164.2" y="156.3" transform="rotate(-90 164.2 156.3)">2</text>
<text x="164.2" y="173" transform="rotate(-90 164.2 173)">3</text>
<text x="158.7" y="175.6">1</text>
<text x="164.2" y="180" transform="rotate(-90 164.2 180)">2</text>
</g>
<g font-size="1.7" fill="#004080">
<text x="54" y="39.7">ESP_EN</text>
<text x="127.3" y="39.7">VCC</text>
<text x="54" y="47">GPIO2/ADC2_CH2/TOUCH2/RTC_GPIO12/HSPIWP/HS2_DATA0/SD_DATA0</text>
<text x="54" y="43.3">GPIO0/ADC2_CH1 /TOUCH1 /RTC_GPIO11 /CLK_OUT1 /EMAC_TX_CLK</text>
<text x="54" y="45.2">GPIO1 /U0TXD/CLK_OUT3/EMAC_RXD2</text>
<text x="54" y="50.6">GPIO4/ADC2_CH0/TOUCH0/RTC_GPIO10/HSPIHD/HS2_DATA1 /SD_DATA1 /EMAC_TX_ER</text>
<text x="54" y="52.5">GPIO5/VSPICS0/HS1_DATA6/EMAC_RX_CLK</text>
<text x="54" y="48.8">GPIO3/U0RXD/CLK_OUT2</text>
<text x="54" y="59.8">GPIO9/SD_DATA2/SPIHD/HS1_DATA2/U1RXD</text>
<text x="54" y="54.3">GPIO6/SD_CLK/SPICLK/HS1_CLK/U1CTS</text>
<text x="54" y="56.1">GPIO7/SD_DATA0/SPIQ/HS1_DATA0/U2RTS</text>
<text x="54" y="58">GPIO8/SD_DATA1/SPID/HS1_DATA1/U2CTS</text>
<text x="54" y="65.3">GPIO12/ADC2_CH5/TOUCH5/RTC_GPIO15/MTDI/HSPIQ/HS2_DATA2/SD_DATA2/EMAC_TXD3</text>
<text x="54" y="61.6">GPIO10/SD_DATA3/SPIWP/HS1_DATA3/U1TXD</text>
<text x="54" y="63.5">GPIO11 /SD_CMD/SPICS0/HS1_CMD/U1RTS</text>
<text x="54" y="68.9">GPIO14/ADC2_CH6/TOUCH6/RTC_GPIO16/MTMS/HSPICLK/HS2_CLK/SD_CLK/EMAC_TXD2</text>
<text x="54" y="67.1">GPIO13/ADC2_CH4/TOUCH4/RTC_GPIO14/MTCK/HSPID/HS2_DATA3/SD_DATA3/EMAC_RX_ER</text>
<text x="54" y="70.7">GPIO15/ADC2_CH3/TOUCH3/RTC_GPIO13/MTDO/HSPICS0/HS2_CMD/SD_CMD/EMAC_RXD3</text>
<text x="54" y="72.6">GPIO16/HS1_DATA4/U2RXD/EMAC_CLK_OUT</text>
<text x="54" y="74.4">GPIO17/HS1_DATA5/U2TXD/EMAC_CLK_OUT_180</text>
<text x="54" y="76.2">GPIO18/VSPICLK/HS1_DATA7</text>
<text x="54" y="83.6">GPIO23/VSPID/HS1_STROBE</text>
<text x="54" y="78.1">GPIO19/VSPIQ/U0CTS/EMAC_TXD0</text>
<text x="54" y="81.7">GPIO22/VSPIWP/U0RTS/EMAC_TXD1</text>
<text x="54" y="79.9">GPIO21 /VSPIHD/EMAC_TX_EN</text>
<text x="127.1" y="83.6">GND</text>
<text x="127.4" y="79.9">NC1</text>
<text x="54" y="85.4">GPIO25/DAC_1 /ADC2_CH8/RTC_GPIO6/EMAC_RXD0</text>
<text x="54" y="87.2">GPIO26/DAC_2/ADC2_CH9/RTC_GPIO7/EMAC_RXD1</text>
<text x="54" y="89">GPIO27/ADC2_CH7/TOUCH7/RTC_GPIO17/EMAC_RX_DV</text>
<text x="126.2" y="85.4">GND1</text>
<text x="126.2" y="87.2">GND2</text>
<text x="126.2" y="89">GND3</text>
<text x="54" y="94.5">SENSOR_VP/GPIO36/ADC_PRE_AMP/ADC1_CH0/RTC_GPIO0</text>
<text x="54" y="90.9">GPIO34/ADC1_CH6/RTC_GPIO4</text>
<text x="54" y="92.7">GPIO35/ADC1_CH7/RTC_GPIO5</text>
<text x="54" y="96.4">SENSOR_VN/GPIO39/ADC1_CH3/ADC_PRE_AMP/RTC_GPIO3</text>
<text x="54" y="101.9">GPIO33, XTAL_32K_N</text>
<text x="54" y="103.7">GPIO32, XTAL_32K_P</text>
<text x="64.9" y="151.2">X1</text>
<text x="64.9" y="153">X2</text>
<text x="64.9" y="154.9">VBAT</text>
<text x="70.6" y="151.2">VCC</text>
<text x="70.6" y="153">OUT</text>
<text x="70.8" y="154.9">SCL</text>
<text x="64.9" y="156.7">GND</text>
<text x="70.7" y="156.7">SDA</text>
</g>
<g font-size="1.6" fill="#000080">
<text x="53" y="33">U6</text>
<text x="53" y="34.8">ESP32-WROOM-32</text>
<text x="159.1" y="41.3">C32</text>
<text x="162.8" y="38.5">FB3</text>
<text x="173.7" y="38.5">1.5 kOhm @ 100MHz</text>
<text x="195.7" y="41.3">C33</text>
<text x="252.3" y="40.3">R1</text>
<text x="159.1" y="43.1">10uF</text>
<text x="195.7" y="43.1">10uF</text>
<text x="252.3" y="42.2">10K</text>
<text x="252.3" y="50.4">C3</text>
<text x="252.3" y="52.2">1uF</text>
<text x="203" y="76.9">R2</text>
<text x="215.8" y="76.9">10K</text>
<text x="234.1" y="75.1">Q1</text>
<text x="234.1" y="76.9">MMBT3904</text>
<text x="256" y="73.3">SW1</text>
<text x="256" y="75.1">KAN0647-0312B</text>
<text x="149.9" y="84.2">HDR1</text>
<text x="149.9" y="86.1">68000-406HLF</text>
<text x="203" y="98.8">R3</text>
<text x="215.8" y="98.8">10K</text>
<text x="235.9" y="97">Q2</text>
<text x="235.9" y="98.8">MMBT3904</text>
<text x="166.4" y="126.3">R70</text>
<text x="166.4" y="128.1">330</text>
<text x="23.7" y="137.3">C29</text>
<text x="32.9" y="137.3">12pF</text>
<text x="170.1" y="137.3">D6</text>
<text x="34.8" y="142.8">Y1</text>
<text x="91.4" y="138.2">C30</text>
<text x="91.4" y="140">0.1uF</text>
<text x="170.1" y="139.1">RED</text>
<text x="34.8" y="144.6">32.768KHz</text>
<text x="64" y="146.4">U5</text>
<text x="64" y="148.3">DS1338</text>
<text x="23.7" y="151.9">C31</text>
<text x="32.9" y="151.9">12pF</text>
<text x="135.3" y="151.9">R71</text>
<text x="148.1" y="151.9">10K</text>
<text x="166.4" y="150.1">Q7</text>
<text x="166.4" y="151.9">MMBT3904</text>
<text x="21.9" y="157.4">D5</text>
<text x="34.8" y="157.4">BAT60A</text>
<text x="135.3" y="157.4">R72</text>
<text x="148.1" y="157.4">10K</text>
<text x="47.5" y="164.7">R42</text>
<text x="47.5" y="166.5">910</text>
<text x="166.4" y="173.9">Q8</text>
<text x="48.6" y="179.3">BT1</text>
<text x="135.3" y="175.7">R73</text>
<text x="148.1" y="175.7">10K</text>
<text x="166.4" y="175.7">MMBT3904</text>
<text x="48.6" y="181.5">3V/5mAh</text>
<text x="135.3" y="181.1">R74</text>
<text x="148.1" y="181.1">10K</text>
</g>
<g font-size="1.6">
<text x="192" y="34.5">+3V3</text>
<text x="248.7" y="34.5">+3V3</text>
<text x="162.8" y="40.3">500mA</text>
<text x="173.7" y="40.3">0603</text>
<text x="159.1" y="44.9">16V</text>
<text x="159.1" y="46.7">20%</text>
<text x="195.7" y="44.9">16V</text>
<text x="195.7" y="46.7">20%</text>
<text x="252.3" y="44">1/10W</text>
<text x="252.3" y="45.8">5%</text>
<text x="252.3" y="47.7">0603</text>
<text x="159.1" y="48.6">X5R</text>
<text x="159.1" y="50.4">0603</text>
<text x="195.7" y="48.6">X5R</text>
<text x="195.7" y="50.4">0603</text>
<text x="252.3" y="57.7">X5R</text>
<text x="252.3" y="54.1">16V</text>
<text x="252.3" y="55.9">10%</text>
<text x="252.3" y="59.6">0603</text>
<text x="256" y="76.9">6M x 6M</text>
<text x="171.9" y="82">+3V3</text>
<text x="203" y="78.7">1/10W</text>
<text x="215.8" y="78.7">5%</text>
<text x="219.5" y="78.7">0603</text>
<text x="234.1" y="78.7">40V</text>
<text x="234.1" y="80.6">200mA</text>
<text x="234.1" y="82.4">SOT-23</text>
<text x="203" y="100.7">1/10W</text>
<text x="215.8" y="100.7">5%</text>
<text x="219.5" y="100.7">0603</text>
<text x="235.9" y="100.7">40V</text>
<text x="53" y="108">-</text>
<text x="235.9" y="102.5">200mA</text>
<text x="235.9" y="104.4">SOT-23</text>
<text x="162.8" y="120.4">+5V</text>
<text x="82.3" y="131.4">+3V3</text>
<text x="166.4" y="130">1/10W</text>
<text x="166.4" y="131.8">5%</text>
<text x="38.4" y="137.3">50V</text>
<text x="166.4" y="133.6">0603</text>
<text x="23.7" y="139.1">2%</text>
<text x="32.9" y="139.1">NP0</text>
<text x="38.4" y="139.1">0402</text>
<text x="91.4" y="141.9">16V</text>
<text x="91.4" y="143.7">10%</text>
<text x="170.1" y="140.9">0603</text>
<text x="34.8" y="146.4">1M6x1M0</text>
<text x="91.4" y="145.5">X7R</text>
<text x="91.4" y="147.3">0402</text>
<text x="14.6" y="155.2">+3V3</text>
<text x="23.7" y="153.7">2%</text>
<text x="32.9" y="153.7">NP0</text>
<text x="38.4" y="153.7">0402</text>
<text x="38.4" y="151.9">50V</text>
<text x="135.3" y="153.7">1/10W</text>
<text x="148.1" y="153.7">5%</text>
<text x="151.8" y="153.7">0603</text>
<text x="166.4" y="153.7">40V</text>
<text x="166.4" y="155.6">200mA</text>
<text x="34.8" y="159.2">SOD-323</text>
<text x="34.8" y="161">3A</text>
<text x="135.3" y="159.2">1/10W</text>
<text x="148.1" y="159.2">5%</text>
<text x="151.8" y="159.2">0603</text>
<text x="166.4" y="157.4">SOT-23</text>
<text x="34.8" y="162.9">370mV @ 1A</text>
<text x="47.5" y="168.4">1/16W</text>
<text x="47.5" y="170.2">5%</text>
<text x="47.5" y="172">0402</text>
<text x="135.3" y="177.5">1/10W</text>
<text x="148.1" y="177.5">5%</text>
<text x="151.8" y="177.5">0603</text>
<text x="166.4" y="177.5">40V</text>
<text x="166.4" y="179.3">200mA</text>
<text x="135.3" y="183">1/10W</text>
<text x="148.1" y="183">5%</text>
<text x="151.8" y="183">0603</text>
<text x="166.4" y="181.1">SOT-23</text>
<text x="207" y="181.7">Title</text>
<text x="213.9" y="183">ESP32 CONTROLLER</text>
<text x="207.2" y="186.8">Size</text>
<text x="208.7" y="189.2">B</text>
<text x="212.7" y="187">Document Number</text>
<text x="231" y="187">Engineer:</text>
<text x="233.3" y="189.4">CHANHTQ</text>
<text x="252.9" y="187">Drawn By:</text>
<text x="254.5" y="189.4">VNG Corporation</text>
<text x="271.6" y="187">Rev</text>
<text x="272.7" y="189.2">1.0</text>
<text x="207" y="192.5">Date:</text>
<text x="213.9" y="192.9">Friday, April 17, 2020</text>
<text x="244" y="193">Sheet</text>
<text x="251.8" y="193">3</text>
<text x="256.9" y="193">of</text>
<text x="263.1" y="193">10</text>
</g>
<g font-size="1.6" fill="#f00">
<text x="37" y="38.3">ESP32_EN</text>
<text x="137.5" y="38.3">+3V3_ESP32</text>
<text x="13.5" y="44.7">[8]</text>
<text x="17.4" y="44.7">ESP_UART0_TX</text>
<text x="37" y="42.2">GPIO0</text>
<text x="37" y="45.6">MODE_LED</text>
<text x="14.6" y="48.4">[8]</text>
<text x="15.4" y="50.2">[6]</text>
<text x="18.5" y="48.4">ESP_UART0_RX</text>
<text x="19.2" y="50.2">SPEAKER</text>
<text x="20.8" y="52">[4]</text>
<text x="24.7" y="52">SPI_CS</text>
<text x="236.3" y="49.3">ESP32_EN</text>
<text x="13.9" y="64.9">[3,5]</text>
<text x="19.2" y="64.9">ON_OFF_LED</text>
<text x="37" y="63.9">ON_OFF_LED</text>
<text x="11.7" y="68.5">[6]</text>
<text x="11.7" y="66.7">[6]</text>
<text x="14.6" y="70.3">[5]</text>
<text x="15.5" y="68.5">STEP_MOTOR_PUL</text>
<text x="15.5" y="66.7">STEP_MOTOR_DIR</text>
<text x="18.5" y="70.3">MODE_BUTTON</text>
<text x="249.1" y="67.6">ESP32_EN</text>
<text x="11" y="74">[6]</text>
<text x="11.7" y="72.2">[6]</text>
<text x="14.8" y="74">POSITION_SWITCH</text>
<text x="15.5" y="72.2">STEP_MOTOR_EN</text>
<text x="20.1" y="77.6">[4]</text>
<text x="20.8" y="75.8">[4]</text>
<text x="24" y="77.6">SPI_MISO</text>
<text x="24.7" y="75.8">SPI_CK</text>
<text x="179.2" y="77.6">[8]</text>
<text x="183" y="77.6">DTR</text>
<text x="192.4" y="76.9">DTR</text>
<text x="18.8" y="79.7">[5,7]</text>
<text x="19.4" y="81.3">[5,7]</text>
<text x="20.8" y="83.1">[4]</text>
<text x="24.1" y="79.7">I2C_SDA</text>
<text x="24.7" y="83.1">SPI_MOSI</text>
<text x="24.7" y="81.3">I2C_SCL</text>
<text x="15.4" y="88.6">[6]</text>
<text x="17.2" y="86.8">[4]</text>
<text x="19.2" y="88.6">FAN_CONTROL</text>
<text x="20.1" y="85">[4]</text>
<text x="21" y="86.8">PHY_RESET</text>
<text x="24" y="85">SPI_INT</text>
<text x="12.8" y="94.1">[5]</text>
<text x="16.6" y="94.1">ON_OFF_BUTTON</text>
<text x="21.9" y="90.5">[5]</text>
<text x="21.9" y="92.3">[5]</text>
<text x="21.9" y="95.9">[5]</text>
<text x="25.8" y="90.5">VAR_01</text>
<text x="25.8" y="92.3">VAR_02</text>
<text x="25.8" y="95.9">VAR_03</text>
<text x="157.6" y="91.4">ESP_UART0_TX</text>
<text x="157.6" y="93.2">ESP_UART0_RX</text>
<text x="157.6" y="95.2">DTR</text>
<text x="20.8" y="101.4">[7]</text>
<text x="24.7" y="101.4">IO_01</text>
<text x="157.6" y="97">RTS</text>
<text x="179.2" y="99.6">[8]</text>
<text x="183" y="99.6">RTS</text>
<text x="192.4" y="98.9">RTS</text>
<text x="20.8" y="103.3">[7]</text>
<text x="24.7" y="103.3">IO_02</text>
<text x="243.6" y="108">GPIO0</text>
<text x="177.4" y="145.3">MODE_LED</text>
<text x="188.3" y="145.3">[5]</text>
<text x="91.8" y="153.5">I2C_SCL</text>
<text x="91.8" y="155.4">I2C_SDA</text>
<text x="117.4" y="151.7">MODE_LED_CTRL</text>
<text x="177.4" y="169.1">ON_OFF_LED</text>
<text x="190.4" y="169.1">[3,5]</text>
<text x="117.4" y="175.5">ON_OFF_LED_CTRL</text>
</g>
<g font-size="1.4" fill="#008000">
<text x="9.1" y="56.6">GPIO6-&gt;GPIO11 ARE USED FOR INTERNAL FLASH</text>
<text x="20.1" y="98.6">GPIO 34 35 36 39 ARE INPUT ONLY</text>
</g>
<g font-size="1.3">
<text x="29.3" y="20.2">5</text>
<text x="84.1" y="20.2">4</text>
<text x="139" y="20.2">3</text>
<text x="193.8" y="20.2">2</text>
<text x="248.7" y="20.2">1</text>
<text x=".5" y="43.5">D</text>
<text x="276.6" y="43.5">D</text>
<text x=".5" y="87">C</text>
<text x="276.6" y="87">C</text>
<text x=".5" y="130.4">B</text>
<text x="276.6" y="130.4">B</text>
<text x=".5" y="173.8">A</text>
<text x="276.6" y="173.8">A</text>
<text x="29.3" y="195.7">5</text>
<text x="84.1" y="195.7">4</text>
<text x="139" y="195.7">3</text>
<text x="193.8" y="195.7">2</text>
<text x="248.7" y="195.7">1</text>
</g>
</svg>
